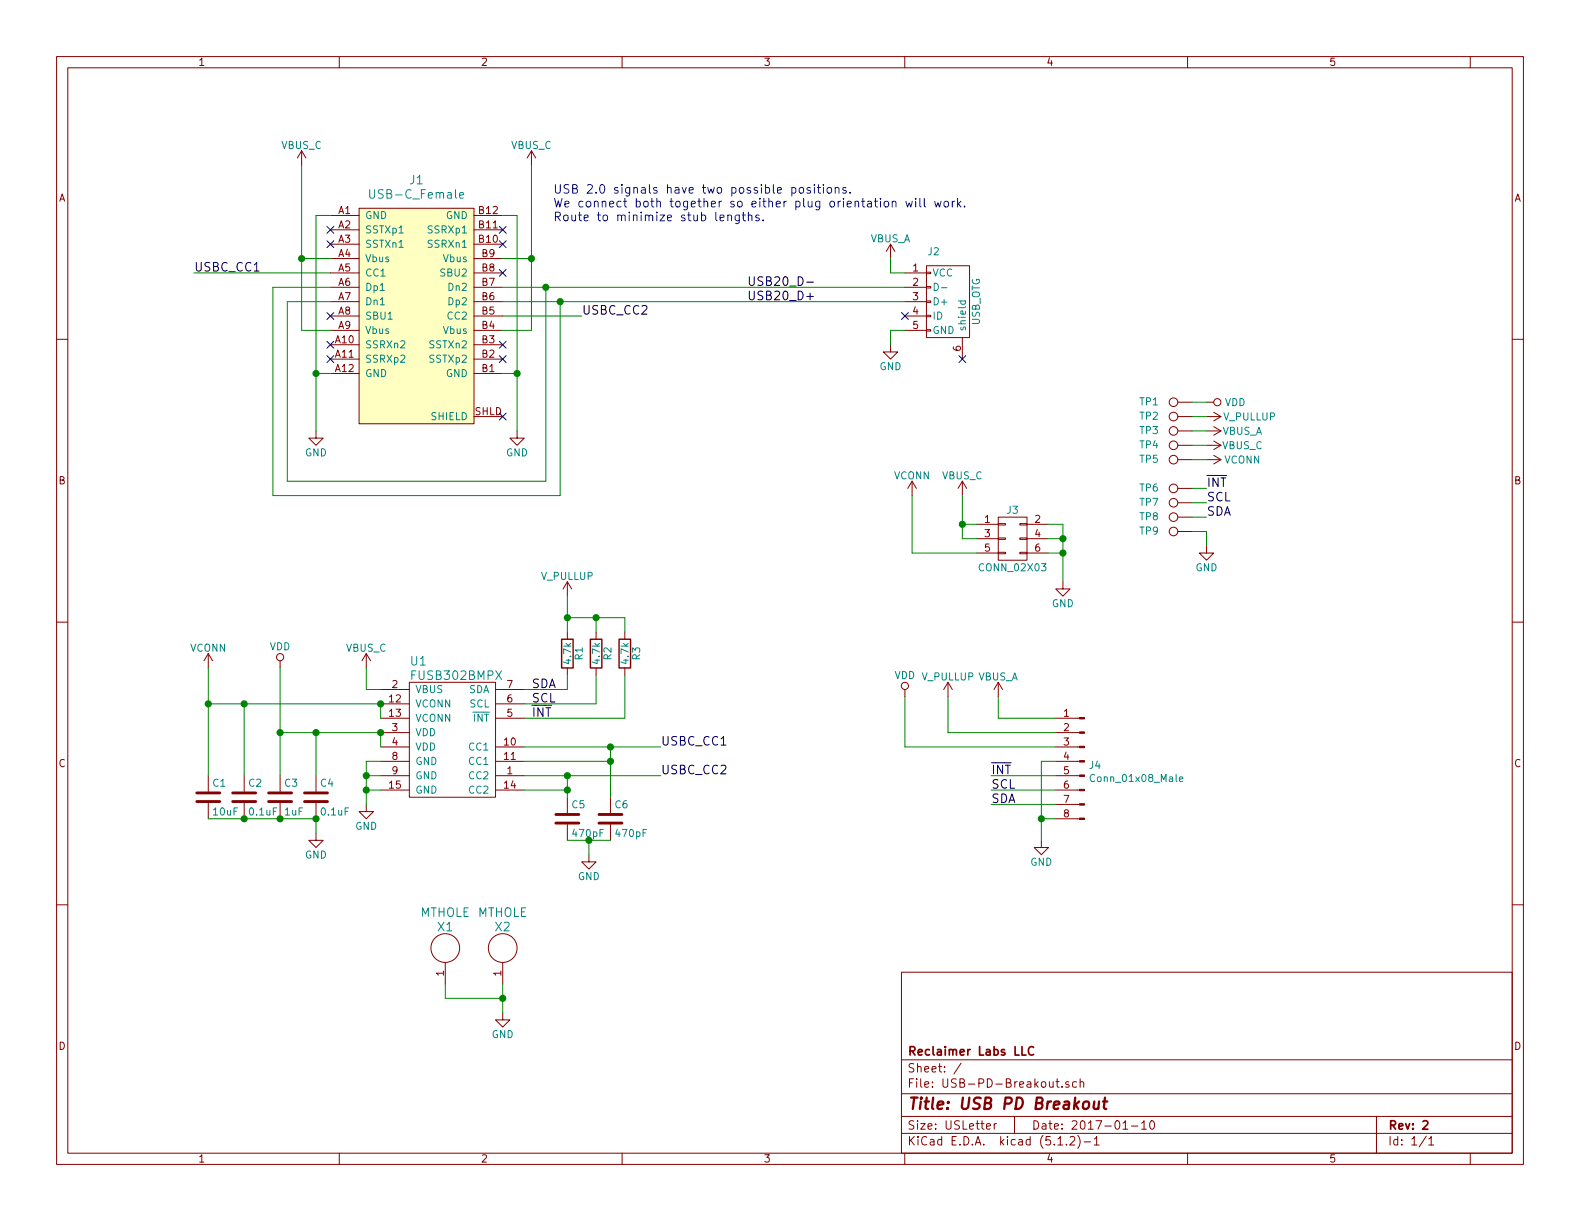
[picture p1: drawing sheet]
<svg xmlns="http://www.w3.org/2000/svg" width="279mm" height="216mm" viewBox="0 0 279 216" stroke-linecap="round" stroke-linejoin="round" font-family="sans-serif">
<g fill="none" stroke="#840000" stroke-width=".18">
<path d="M10 10h259.4v195.9h-259.4zM12 12h255.4v191.9h-255.4zM60 10v2M110 10v2M160 10v2M210 10v2M260 10v2M53.3 26.7l-.7 1.2M53.3 26.7v2.5M53.3 26.7l.8 1.2M58.4 38.1h5.1M63.5 36.8h20.3v38.1h-20.3z"/>
<path d="M83.8 38.1h5.1M94 26.7l-.8 1.2M94 26.7v2.5M94 26.7l.7 1.2M10 60h2M58.4 40.6h5.1M58.4 43.2h5.1M58.4 45.7h5.1M58.4 58.4h5.1M58.4 48.3h5.1M58.4 55.9h5.1M58.4 50.8h5.1"/>
<path d="M58.4 53.3h5.1M83.8 40.6h5.1M83.8 43.2h5.1M83.8 45.7h5.1M83.8 58.4h5.1M83.8 48.3h5.1M83.8 55.9h5.1M83.8 50.8h5.1M83.8 53.3h5.1M157.5 43.2l-.8 1.3M157.5 43.2v2.5M157.5 43.2l.7 1.3"/>
<path d="M160 58.4h3.8M160 48.3h3.8M160 55.9h3.8M160 50.8h3.8M160 53.3h3.8M163.8 47h7.6v12.7h-7.6zM163.8 48.1h.8v.3h-.8zM163.8 50.7h.8v.2h-.8zM163.8 53.2h.8v.3h-.8zM163.8 55.8h.8v.2h-.8zM163.8 58.3h.8v.2h-.8zM170.2 59.7v3.8"/>
<path d="M267.4 60h2M55.9 76.2v1.3h1.2l-1.2 1.2-1.3-1.2h1.3M58.4 66h5.1M58.4 63.5h5.1M58.4 61h5.1M83.8 66h5.1M83.8 63.5h5.1M83.8 61h5.1M83.8 73.7h5.1M91.4 76.2v1.3h1.3l-1.3 1.2-1.2-1.2h1.2M157.5 61v1.2h1.2l-1.2 1.3-1.3-1.3h1.3M208.3 73.7h2.5"/>
<path d="M208.3 71.1h2.5M208.3 76.2h2.5M208.3 78.7h2.5M213.4 73.7h2.5M213.4 71.1h1.2M213.4 76.2h2.5M213.4 78.7h2.5M214.6 72.9l1.3 .8M214.6 75.4l1.3 .8M214.6 78l1.3 .7M215.9 73.7l-1.3 .7M215.9 76.2l-1.3 .8"/>
<path d="M215.9 78.7l-1.3 .8M161.3 85.1l-.8 1.3M161.3 85.1v2.5M161.3 85.1l.8 1.3M170.2 85.1v2.5M170.2 85.1l-.8 1.3M170.2 85.1l.7 1.3M172.7 92.7h3.8M172.7 95.3h3.8M172.7 97.8h3.8M176.5 97.7h1.3v.2h-1.3zM176.5 95.1h1.3v.3h-1.3z"/>
<path d="M176.5 92.6h1.3v.2h-1.3zM176.5 91.4h5.1v7.7h-5.1zM180.3 97.7h1.3v.2h-1.3zM180.3 95.1h1.3v.3h-1.3zM180.3 92.6h1.3v.2h-1.3zM181.6 92.7h3.8M181.6 95.3h3.8M181.6 97.8h3.8M208.3 81.3h2.5M208.3 94h2.5M208.3 86.4h2.5M208.3 88.9h2.5"/>
<path d="M208.3 91.4h2.5M213.4 96.5v1.3h1.2l-1.2 1.3-1.3-1.3h1.3M213.4 81.3h2.5M214.6 80.5l1.3 .8M215.9 81.3l-1.3 .7M10 110h2M36.8 115.6v2.5M36.8 115.6l-.7 1.2M36.8 115.6l.8 1.2M49.5 116.8v1.3M64.8 115.6l-.8 1.2M64.8 115.6v2.5"/>
<path d="M64.8 115.6l.7 1.2M100.3 102.9v2.5M100.3 111.8v1.2M100.3 118.1v1.3M100.3 102.9l-.7 1.2M100.3 102.9l.8 1.2M105.4 111.8v1.2M105.4 118.1v1.3M110.5 111.8v1.2M110.5 118.1v1.3M188 102.9v1.2h1.2l-1.2 1.3-1.3-1.3h1.3M267.4 110h2"/>
<path d="M36.8 137.2v2.8M43.2 137.2v2.8M49.5 137.2v2.8M55.9 137.2v2.8M67.3 137.2h5.1M67.3 121.9h5.1M67.3 129.5h5.1M67.3 132.1h5.1M67.3 127h5.1M67.3 124.5h5.1M67.3 134.6h5.1M67.3 139.7h5.1"/>
<path d="M72.4 120.7h15.2v20.3h-15.2zM87.6 137.2h5.1M87.6 121.9h5.1M87.6 132.1h5.1M87.6 127h5.1M87.6 124.5h5.1M87.6 134.6h5.1M87.6 139.7h5.1M160 121.9v1.3M167.6 120.7l-.7 1.2M167.6 120.7v2.5M167.6 120.7l.8 1.2"/>
<path d="M176.5 120.7l-.7 1.2M176.5 120.7v2.5M176.5 120.7l.8 1.2M186.7 137.2h4.2M186.7 129.5h4.2M186.7 132.1h4.2M186.7 127h4.2M186.7 134.6h4.2M186.7 139.7h4.2M10 160h2M36.8 142v2.8M43.2 142v2.8"/>
<path d="M49.5 142v2.8M55.9 147.3v1.3h1.2l-1.2 1.3-1.3-1.3h1.3M55.9 142v2.8M64.8 142.2v1.3h1.2l-1.2 1.3-1.3-1.3h1.3M100.3 141v2.8M100.3 145.8v2.8M104.1 151.1v1.3h1.3l-1.3 1.3-1.2-1.3h1.2M107.9 141v2.8M107.9 145.8v2.8M184.1 148.6v1.3h1.3l-1.3 1.2-1.2-1.2h1.2M186.7 144.8h4.2M186.7 142.2h4.2"/>
<path d="M267.4 160h2M78.7 170.2v3.8M88.9 179.1v1.2h1.3l-1.3 1.3-1.3-1.3h1.3M88.9 170.2v3.8M159.4 171.9h108v32h-108zM159.4 197.4h108M159.4 193.4h108M159.4 187.4h108M170 188l-1.3 1.9M174.4 199.2l.8-.2-.1-.2-.4-.1-.3 .2 .1 .7h.6M175.8 198.7v1M176.2 198.7l-.3 .1-.1 .2"/>
<path d="M179.4 197.4v3M186.7 191.3h.6M186.9 190.8v1.2l.4 .3M187.8 192.1v.2M189 191.3h-.4l-.2 .2 .1 .2 .5 .1v.4h-.6M190.4 191.3h-.5l-.2 .2v.6l.2 .2 .5-.1M191 191.4l.2-.1h.4v1M191 190.8v1.5M198.6 199.7h.8M200.1 199.1h1.1M201.9 198.6l.4-.4v1.5M201.9 199.7h.8"/>
<path d="M203.5 198.2h.2a.8 .8 0 0 1 .5 .7 .8 .8 0 0 1-.5 .8 1 1 0 0 1-.2-1.5zM243.4 197.4v6.5M60 203.9v2M110 203.9v2M159.4 200.4h108M160 203.9v2M187.1 202.5h.8M188.6 202.3v.2M189.2 201.1l.2-.1h.4l.2 .1 .1 .3-.1 .2-.8 .9h.9M190.6 200.8a1.71 1.71 0 0 1 0 2.2M191.7 201.9h1.2M193.5 201.4l.4-.4v1.5"/>
<path d="M193.5 202.5h.9M210 203.9v2M252.2 200.9l-1.2 1.9M252.7 201.4l.4-.4v1.5M252.7 202.5h.8M260 203.9v2"/>
<circle cx="207.5" cy="71.1" r=".76"/>
<circle cx="207.5" cy="73.7" r=".76"/>
<circle cx="207.5" cy="76.2" r=".76"/>
<circle cx="207.5" cy="78.7" r=".76"/>
<circle cx="215.3" cy="71.1" r=".63"/>
<circle cx="207.5" cy="86.4" r=".76"/>
<circle cx="207.5" cy="81.3" r=".76"/>
<circle cx="207.5" cy="94" r=".76"/>
<circle cx="207.5" cy="91.4" r=".76"/>
<circle cx="207.5" cy="88.9" r=".76"/>
<circle cx="49.5" cy="116.2" r=".63"/>
<circle cx="160" cy="121.3" r=".63"/>
<circle cx="78.7" cy="167.6" r="2.54"/>
<circle cx="88.9" cy="167.6" r="2.54"/>
</g>
<path d="M180.7 185.1v1.5h.7M182.8 185.2a.59 .59 0 0 0-.8 0 .59 .59 0 0 0-.1 .7 .56 .56 0 0 0 .2 .6 .56 .56 0 0 0 .7-.1M251.6 198.3l.3-.1h.3l.3 .4-.9 1.1h.9" fill="none" stroke="#840000" stroke-width=".3"/>
<path d="M191.8 194.8a.53 .53 0 0 1 .8 .3l-.1 .6a.54 .54 0 0 1-.5 .4 .54 .54 0 0 1-.5-.4v-.6zM193.5 194.8l-.1 1.2a.59 .59 0 0 0 .8-.1M194.4 194.8l-.2 1.3M195 194.8h.8M195.4 194.1l-.2 1.7 .1 .2 .3 .1" fill="none" stroke="#840000" stroke-width=".41"/>
<path d="M63.5 36.8h20.3v38.1h-20.3z" fill="#ffffc2" stroke="#ffffc2" stroke-width=".18"/>
<path d="M65.4 33.5v1.2l.3 .4h.3l.2-.4v-1.2M81.3 34.5l.7-.1-.1-.3-.4-.1-.2 .2v.8h.6M165.2 50.1a.64 .64 0 0 1 .7 .6 .64 .64 0 0 1-.7 .7zM166.5 50.9h1M169.5 53.2h1.2M170 53.2l-.1 .4 .2 .2 .6-.1v-.5M208.6 137.8l.6-.1-.1-.3h-.4l-.1 .1v.7h.5" fill="none" stroke="#008484" stroke-width=".18"/>
<path d="M99.3 113h2v5.1h-2zM104.4 113h2v5.1h-2zM109.5 113h2v5.1h-2z" fill="none" stroke="#840000" stroke-width=".25"/>
<g fill="none" stroke="#008400" stroke-width=".18">
<path d="M53.3 29.2v29.2h5.1M58.4 38.1h-2.5v38.1M88.9 38.1h2.5v38.1M94 29.2v29.2h-5.1M34.3 48.3h24.1M53.3 45.7h5.1M58.4 50.8h-10.1v36.8h50.8v-34.3M88.9 45.7h5.1M88.9 53.3h71.1M88.9 50.8h71.1M88.9 55.9h14M96.5 50.8v34.3h-45.7v-31.8h7.6"/>
<path d="M157.5 45.7v2.6h2.5M160 58.4h-2.5v2.6M55.9 66h2.5M88.9 66h2.5M210.8 71.1h2.6M210.8 78.7h2.6M210.8 76.2h2.6M210.8 73.7h2.6M161.3 87.6v10.2h11.4M170.2 92.7h2.5M170.2 87.6v7.7h2.5M185.4 92.7h2.6v10.2"/>
<path d="M185.4 95.3h2.6M185.4 97.8h2.6M210.8 94h2.6v2.5M210.8 91.4h2.6M210.8 88.9h2.6M210.8 86.4h2.6M210.8 81.3h2.6M36.8 118.1v19.1M49.5 118.1v19.1M64.8 118.1v3.8h2.5M100.3 119.4v2.5h-7.6M100.3 105.4v6.4"/>
<path d="M100.3 109.2h10.2v2.6M105.4 119.4v5.1h-12.7M105.4 109.2v2.6M110.5 119.4v7.6h-17.8M36.8 124.5h30.5v2.5M43.2 124.5v12.7M49.5 129.5h17.8v2.6M55.9 129.5v7.7M64.8 137.2h2.5M64.8 139.7h2.5M67.3 134.6h-2.5v7.6M92.7 137.2h24.1"/>
<path d="M92.7 139.7h7.6M92.7 134.6h15.2M92.7 132.1h24.1M100.3 137.2v3.8M107.9 132.1v8.9M160 123.2v8.9h26.7M167.6 123.2v6.3h19.1M175.3 137.2h11.4M175.3 139.7h11.4M176.5 123.2v3.8h10.2M186.7 134.6h-2.6v14M36.8 144.8h19.1v2.5"/>
<path d="M100.3 148.6h7.6M104.1 148.6v2.5M175.3 142.2h11.4M184.1 144.8h2.6M78.7 174v2.5h10.2M88.9 174v5.1"/>
</g>
<path d="M34.8 141.7h4.1M34.8 140.2h4.1M41.1 141.7h4.1M41.1 140.2h4.1M47.5 141.7h4.1M47.5 140.2h4.1M53.8 141.7h4.1M53.8 140.2h4.1M98.3 145.5h4.1M98.3 144h4.1M105.9 145.5h4.1M105.9 144h4.1" fill="none" stroke="#840000" stroke-width=".51"/>
<g fill="#008400" stroke="#008400" stroke-width=".25">
<circle cx="43.2" cy="144.8" r=".51"/>
<circle cx="49.5" cy="144.8" r=".51"/>
<circle cx="55.9" cy="129.5" r=".51"/>
<circle cx="100.3" cy="139.7" r=".51"/>
<circle cx="108" cy="134.6" r=".51"/>
<circle cx="64.8" cy="139.7" r=".51"/>
<circle cx="104.1" cy="148.6" r=".51"/>
<circle cx="91.4" cy="66" r=".51"/>
<circle cx="55.9" cy="66" r=".51"/>
<circle cx="94" cy="45.7" r=".51"/>
<circle cx="53.3" cy="45.7" r=".51"/>
<circle cx="96.5" cy="50.8" r=".51"/>
<circle cx="99.1" cy="53.3" r=".51"/>
<circle cx="49.5" cy="129.5" r=".51"/>
<circle cx="67.3" cy="129.5" r=".51"/>
<circle cx="67.3" cy="124.5" r=".51"/>
<circle cx="43.2" cy="124.5" r=".51"/>
<circle cx="36.8" cy="124.5" r=".51"/>
<circle cx="55.9" cy="144.8" r=".51"/>
<circle cx="170.2" cy="92.7" r=".51"/>
<circle cx="188" cy="95.3" r=".51"/>
<circle cx="188" cy="97.8" r=".51"/>
<circle cx="100.3" cy="137.2" r=".51"/>
<circle cx="108" cy="132.1" r=".51"/>
<circle cx="100.3" cy="109.2" r=".51"/>
<circle cx="105.4" cy="109.2" r=".51"/>
<circle cx="64.8" cy="137.2" r=".51"/>
<circle cx="88.9" cy="176.5" r=".51"/>
<circle cx="184.2" cy="144.8" r=".51"/>
</g>
<path d="M142.7 52.4h1.1M142.7 49.9h1.1" fill="none" stroke="#000" stroke-width=".18"/>
<g fill="none" stroke="#000084" stroke-width=".18">
<path d="M57.8 40l1.2 1.2M57.8 42.6l1.2 1.2M57.8 55.3l1.2 1.2M59 40l-1.2 1.2M59 42.6l-1.2 1.2M59 55.3l-1.2 1.2M88.3 47.7l1.2 1.2M88.3 42.6l1.2 1.2M88.3 40l1.2 1.2M89.5 47.7l-1.2 1.2M89.5 42.6l-1.2 1.2M89.5 40l-1.2 1.2"/>
<path d="M159.4 55.3l1.2 1.2M160.6 55.3l-1.2 1.2M57.8 60.4l1.2 1.2M57.8 62.9l1.2 1.2M59 60.4l-1.2 1.2M59 62.9l-1.2 1.2M88.3 73.1l1.2 1.2M88.3 62.9l1.2 1.2M88.3 60.4l1.2 1.2M89.5 73.1l-1.2 1.2M89.5 62.9l-1.2 1.2M89.5 60.4l-1.2 1.2"/>
<path d="M169.6 62.9l1.2 1.2M170.8 62.9l-1.2 1.2"/>
</g>
<g fill="none" stroke="#0000c2" stroke-width=".18">
<path d="M127.3 38.5l.7-.1v-.3l-.5-.1-.2 .2 .1 .8h.6M128.7 38.2l.2-.2 .4 .1 .1 .9M128.7 38v1M130.7 38v1.2l-.3 .3h-.3M130.7 38.1l-.4-.1-.2 .2v.7a.48 .48 0 0 0 .6 .1M131.2 38h.6M131.4 37.5v1.3l.1 .2h.3M132.3 38.2l.2-.2 .4 .1 .1 .9M132.3 37.5v1.5M134.2 38.1a.37 .37 0 0 0-.6 .1l.1 .3 .6 .2-.2 .3h-.5M135 38.9v.1M140 33.2l.5-.1 .2 .3v.5l-.1 .2h-.6"/>
<path d="M141.4 33.3l.2-.2 .5 .2v.6l-.1 .2-.4 .1-.2-.2zM143.3 33.2a.37 .37 0 0 0-.6 .2l.1 .2 .6 .3-.3 .3-.4-.1M144 32.6v.2M144 33.1v1.1M144.5 33.1h.6M144.7 32.6v1.3l.1 .2 .3 .1M145.6 32.6v.2M145.6 33.1v1.1M146.3 33.3l.3-.2 .4 .2 .1 .6-.2 .2-.3 .1-.3-.2zM147.7 33.3l.2-.2 .4 .1 .1 1M147.7 33.1v1.1M149.6 33.2l-.4-.1-.2 .3 .1 .2 .5 .1v.4h-.6"/>
<path d="M150.3 34v.2M155.7 35.1v.1M155.7 35.6v1M156.4 35.7l.2-.1 .5 .1v.6l-.1 .2-.4 .1-.2-.2zM157.8 35.7l.2-.1 .4 .1v.9M157.8 35.6v1M160.2 35.6l.3 1 .3-.7 .3 .7 .2-1M161.9 35.1v.1M161.9 35.6v1M162.7 35.1v1.3l.2 .2M163.4 35.1v1.3l.3 .2M165.3 35.6l.3 1 .3-.7 .2 .7 .3-1"/>
<path d="M167 35.7l.2-.1 .5 .1v.6l-.1 .2-.4 .1-.2-.2zM168.4 35.6v1M168.8 35.6l-.3 .1-.1 .2M169.3 35.1v1.5M169.5 36l.4 .6M169.9 35.6l-.6 .6M170.6 36.4v.2"/>
</g>
<g fill="#840000" stroke="#840000" stroke-width=".18">
<path d="M190.9 144.7h.9v.2h-.9z"/>
<path d="M190.9 142.1h.9v.3h-.9z"/>
<path d="M190.9 139.6h.9v.2h-.9z"/>
<path d="M190.9 137h.9v.3h-.9z"/>
<path d="M190.9 134.5h.9v.2h-.9z"/>
<path d="M190.9 132h.9v.2h-.9z"/>
<path d="M190.9 129.4h.9v.3h-.9z"/>
<path d="M190.9 126.9h.9v.2h-.9z"/>
</g>
<text font-size="2.8" fill="#840000" x="160.4" y="196.2">Title: USB PD Breakout</text>
<g font-size="2.1" fill="#008484">
<text x="66.1" y="35.1">USB-C_Female</text>
<text x="72.5" y="32.6">J1</text>
<text x="72.6" y="117.7">U1</text>
<text x="73" y="120.2">FUSB302BMPX</text>
<text x="74.3" y="162.1">MTHOLE MTHOLE</text>
<text x="77.4" y="164.7">X1</text>
<text x="87.6" y="164.7">X2</text>
</g>
<g font-size="2.1" fill="#0000c2">
<text x="97.8" y="34.2">USB 2.0 signals have two possible positions.</text>
<text x="97.8" y="36.7">We connect both together so either plug orientation will work.</text>
<text x="97.8" y="39.1">Route to minimize stub lengths.</text>
</g>
<g font-size="2.1">
<text x="34.3" y="48">USBC_CC1</text>
<text x="132.1" y="53.1">USB20_D+</text>
<text x="132.1" y="50.5">USB20_D-</text>
<text x="102.9" y="55.6">USBC_CC2</text>
<text x="213.4" y="86.1">INT</text>
<text x="213.4" y="88.6">SCL</text>
<text x="213.4" y="91.2">SDA</text>
<text x="94" y="121.7">SDA</text>
<text x="94" y="124.2">SCL</text>
<text x="94" y="126.7">INT</text>
<text x="116.8" y="131.8">USBC_CC1</text>
<text x="116.8" y="136.9">USBC_CC2</text>
<text x="175.3" y="136.9">INT</text>
<text x="175.3" y="142">SDA</text>
<text x="175.3" y="139.4">SCL</text>
</g>
<g font-size="2.1" fill="#840000">
<text x="160.4" y="189.6">Sheet: /</text>
<text x="160.4" y="186.6">Reclaimer Labs LLC</text>
<text x="160.4" y="192.3">File: USB-PD-Breakout.sch</text>
<text x="160.4" y="202.5">KiCad E.D.A. kicad (5.1.2)-1</text>
<text x="160.4" y="199.7">Size: USLetter</text>
<text x="182.4" y="199.7">Date: 2017-01-10</text>
<text x="245.4" y="199.7">Rev: 2</text>
<text x="245.4" y="202.5">Id: 1/1</text>
</g>
<g font-size="1.8" fill="#840000">
<text x="35" y="11.6">1</text>
<text x="85" y="11.6">2</text>
<text x="135" y="11.6">3</text>
<text x="185" y="11.6">4</text>
<text x="235" y="11.6">5</text>
<text x="10.4" y="35.6">A</text>
<text x="267.8" y="35.6">A</text>
<text x="59.8" y="37.8">A1</text>
<text x="59.8" y="40.4">A2</text>
<text x="84.7" y="40.4">B11</text>
<text x="84.7" y="37.8">B12</text>
<text x="59.8" y="42.9">A3</text>
<text x="59.8" y="45.5">A4</text>
<text x="84.7" y="42.9">B10</text>
<text x="85.2" y="45.5">B9</text>
<text x="59.8" y="48">A5</text>
<text x="59.8" y="50.5">A6</text>
<text x="59.8" y="53.1">A7</text>
<text x="85.2" y="53.1">B6</text>
<text x="85.2" y="50.5">B7</text>
<text x="85.2" y="48">B8</text>
<text x="161.4" y="48">1</text>
<text x="161.4" y="50.5">2</text>
<text x="161.4" y="53.1">3</text>
<text x="59.8" y="55.6">A8</text>
<text x="59.8" y="58.2">A9</text>
<text x="85.2" y="58.2">B4</text>
<text x="85.2" y="55.6">B5</text>
<text x="161.4" y="55.6">4</text>
<text x="161.4" y="58.2">5</text>
<text x="59.3" y="60.7">A10</text>
<text x="59.3" y="63.2">A11</text>
<text x="59.3" y="65.8">A12</text>
<text x="85.2" y="65.8">B1</text>
<text x="85.2" y="63.2">B2</text>
<text x="85.2" y="60.7">B3</text>
<text x="169.9" y="62.1" transform="rotate(-90 169.9 62.1)">6</text>
<text x="83.9" y="73.4">SHLD</text>
<text x="10.4" y="85.6">B</text>
<text x="267.8" y="85.6">B</text>
<text x="174.1" y="92.5">1</text>
<text x="174.1" y="95">3</text>
<text x="183" y="92.5">2</text>
<text x="183" y="95">4</text>
<text x="174.1" y="97.5">5</text>
<text x="183" y="97.5">6</text>
<text x="68.9" y="124.2">12</text>
<text x="69.4" y="121.7">2</text>
<text x="89.7" y="124.2">6</text>
<text x="89.7" y="121.7">7</text>
<text x="68.9" y="126.7">13</text>
<text x="69.4" y="129.3">3</text>
<text x="69.4" y="131.8">4</text>
<text x="89.2" y="131.8">10</text>
<text x="89.7" y="126.7">5</text>
<text x="188.1" y="126.7">1</text>
<text x="188.1" y="129.3">2</text>
<text x="188.1" y="131.8">3</text>
<text x="10.4" y="135.6">C</text>
<text x="69.4" y="134.4">8</text>
<text x="69.4" y="136.9">9</text>
<text x="89.2" y="134.4">11</text>
<text x="89.7" y="136.9">1</text>
<text x="188.1" y="134.4">4</text>
<text x="188.1" y="136.9">5</text>
<text x="267.8" y="135.6">C</text>
<text x="68.9" y="139.4">15</text>
<text x="89.2" y="139.4">14</text>
<text x="188.1" y="139.4">6</text>
<text x="188.1" y="142">7</text>
<text x="188.1" y="144.5">8</text>
<text x="78.5" y="172.6" transform="rotate(-90 78.5 172.6)">1</text>
<text x="88.6" y="172.6" transform="rotate(-90 88.6 172.6)">1</text>
<text x="10.4" y="185.6">D</text>
<text x="267.8" y="185.6">D</text>
<text x="35" y="205.5">1</text>
<text x="85" y="205.5">2</text>
<text x="135" y="205.5">3</text>
<text x="185" y="205.5">4</text>
<text x="235" y="205.5">5</text>
</g>
<g font-size="1.8" fill="#008484">
<text x="49.8" y="26.3">VBUS_C</text>
<text x="90.4" y="26.3">VBUS_C</text>
<text x="64.5" y="38.7">GND</text>
<text x="64.5" y="41.3">SSTXp1</text>
<text x="75.9" y="41.3">SSRXp1</text>
<text x="78.9" y="38.7">GND</text>
<text x="64.5" y="43.8">SSTXn1</text>
<text x="64.5" y="46.4">Vbus</text>
<text x="75.9" y="43.8">SSRXn1</text>
<text x="78.5" y="46.4">Vbus</text>
<text x="153.9" y="42.8">VBUS_A</text>
<text x="164.1" y="45.1">J2</text>
<text x="64.5" y="48.9">CC1</text>
<text x="64.5" y="51.4">Dp1</text>
<text x="64.5" y="54">Dn1</text>
<text x="78.1" y="48.9">SBU2</text>
<text x="79.5" y="54">Dp2</text>
<text x="79.5" y="51.4">Dn2</text>
<text x="164.8" y="48.9">VCC</text>
<text x="164.8" y="54">D+</text>
<text x="64.5" y="56.5">SBU1</text>
<text x="64.5" y="59.1">Vbus</text>
<text x="78.5" y="59.1">Vbus</text>
<text x="79.3" y="56.5">CC2</text>
<text x="164.8" y="56.5">ID</text>
<text x="164.8" y="59.1">GND</text>
<text x="170.8" y="58.7" transform="rotate(-90 170.8 58.7)">shield</text>
<text x="173.3" y="57.6" transform="rotate(-90 173.3 57.6)">USB_OTG</text>
<text x="64.5" y="61.6">SSRXn2</text>
<text x="64.5" y="64.1">SSRXp2</text>
<text x="76.1" y="64.1">SSTXp2</text>
<text x="76.1" y="61.6">SSTXn2</text>
<text x="155.5" y="65.5">GND</text>
<text x="64.5" y="66.7">GND</text>
<text x="78.9" y="66.7">GND</text>
<text x="201.6" y="71.7">TP1</text>
<text x="216.6" y="71.8">VDD</text>
<text x="76.3" y="74.3">SHIELD</text>
<text x="201.6" y="74.2">TP2</text>
<text x="201.6" y="76.8">TP3</text>
<text x="216.1" y="76.9">VBUS_A</text>
<text x="216.4" y="74.3">V_PULLUP</text>
<text x="53.9" y="80.7">GND</text>
<text x="89.5" y="80.7">GND</text>
<text x="201.6" y="79.3">TP4</text>
<text x="201.6" y="81.8">TP5</text>
<text x="216.1" y="79.4">VBUS_C</text>
<text x="216.5" y="82">VCONN</text>
<text x="158.1" y="84.8">VCONN</text>
<text x="166.6" y="84.8">VBUS_C</text>
<text x="201.6" y="86.9">TP6</text>
<text x="201.6" y="89.5">TP7</text>
<text x="178.1" y="90.9">J3</text>
<text x="201.6" y="94.5">TP9</text>
<text x="201.6" y="92">TP8</text>
<text x="173.4" y="101">CONN_02X03</text>
<text x="211.4" y="101">GND</text>
<text x="95.7" y="102.5">V_PULLUP</text>
<text x="186" y="107.4">GND</text>
<text x="33.7" y="115.2">VCONN</text>
<text x="47.7" y="115">VDD</text>
<text x="61.2" y="115.2">VBUS_C</text>
<text x="101" y="117.3" transform="rotate(-90 101 117.3)">4.7k</text>
<text x="103" y="116.7" transform="rotate(-90 103 116.7)">R1</text>
<text x="106.1" y="117.3" transform="rotate(-90 106.1 117.3)">4.7k</text>
<text x="108.1" y="116.7" transform="rotate(-90 108.1 116.7)">R2</text>
<text x="111.2" y="117.3" transform="rotate(-90 111.2 117.3)">4.7k</text>
<text x="113.2" y="116.7" transform="rotate(-90 113.2 116.7)">R3</text>
<text x="73.4" y="122.6">VBUS</text>
<text x="73.4" y="125.1">VCONN</text>
<text x="82.9" y="122.6">SDA</text>
<text x="83.1" y="125.1">SCL</text>
<text x="158.2" y="120.1">VDD V_PULLUP VBUS_A</text>
<text x="73.4" y="130.2">VDD</text>
<text x="73.4" y="127.6">VCONN</text>
<text x="83.8" y="127.6">INT</text>
<text x="73.4" y="132.7">VDD</text>
<text x="73.4" y="135.3">GND</text>
<text x="73.4" y="137.8">GND</text>
<text x="83.1" y="137.8">CC2</text>
<text x="83.1" y="132.7">CC1</text>
<text x="83.1" y="135.3">CC1</text>
<text x="192.7" y="136">J4</text>
<text x="37.7" y="139.1">C1</text>
<text x="44" y="139.1">C2</text>
<text x="50.4" y="139.1">C3</text>
<text x="56.7" y="139.1">C4</text>
<text x="73.4" y="140.3">GND</text>
<text x="83.1" y="140.3">CC2</text>
<text x="101.2" y="142.9">C5</text>
<text x="108.8" y="142.9">C6</text>
<text x="193.3" y="138.3">Conn_01x08_Male</text>
<text x="37.8" y="144.2">10uF</text>
<text x="44.2" y="144.2">0.1uF</text>
<text x="50.4" y="144.2">1uF</text>
<text x="56.9" y="144.2">0.1uF</text>
<text x="62.8" y="146.7">GND</text>
<text x="101.4" y="148">470pF</text>
<text x="109" y="148">470pF</text>
<text x="53.9" y="151.8">GND</text>
<text x="102.2" y="155.6">GND</text>
<text x="182.2" y="153.1">GND</text>
<text x="86.9" y="183.6">GND</text>
</g>
</svg>
